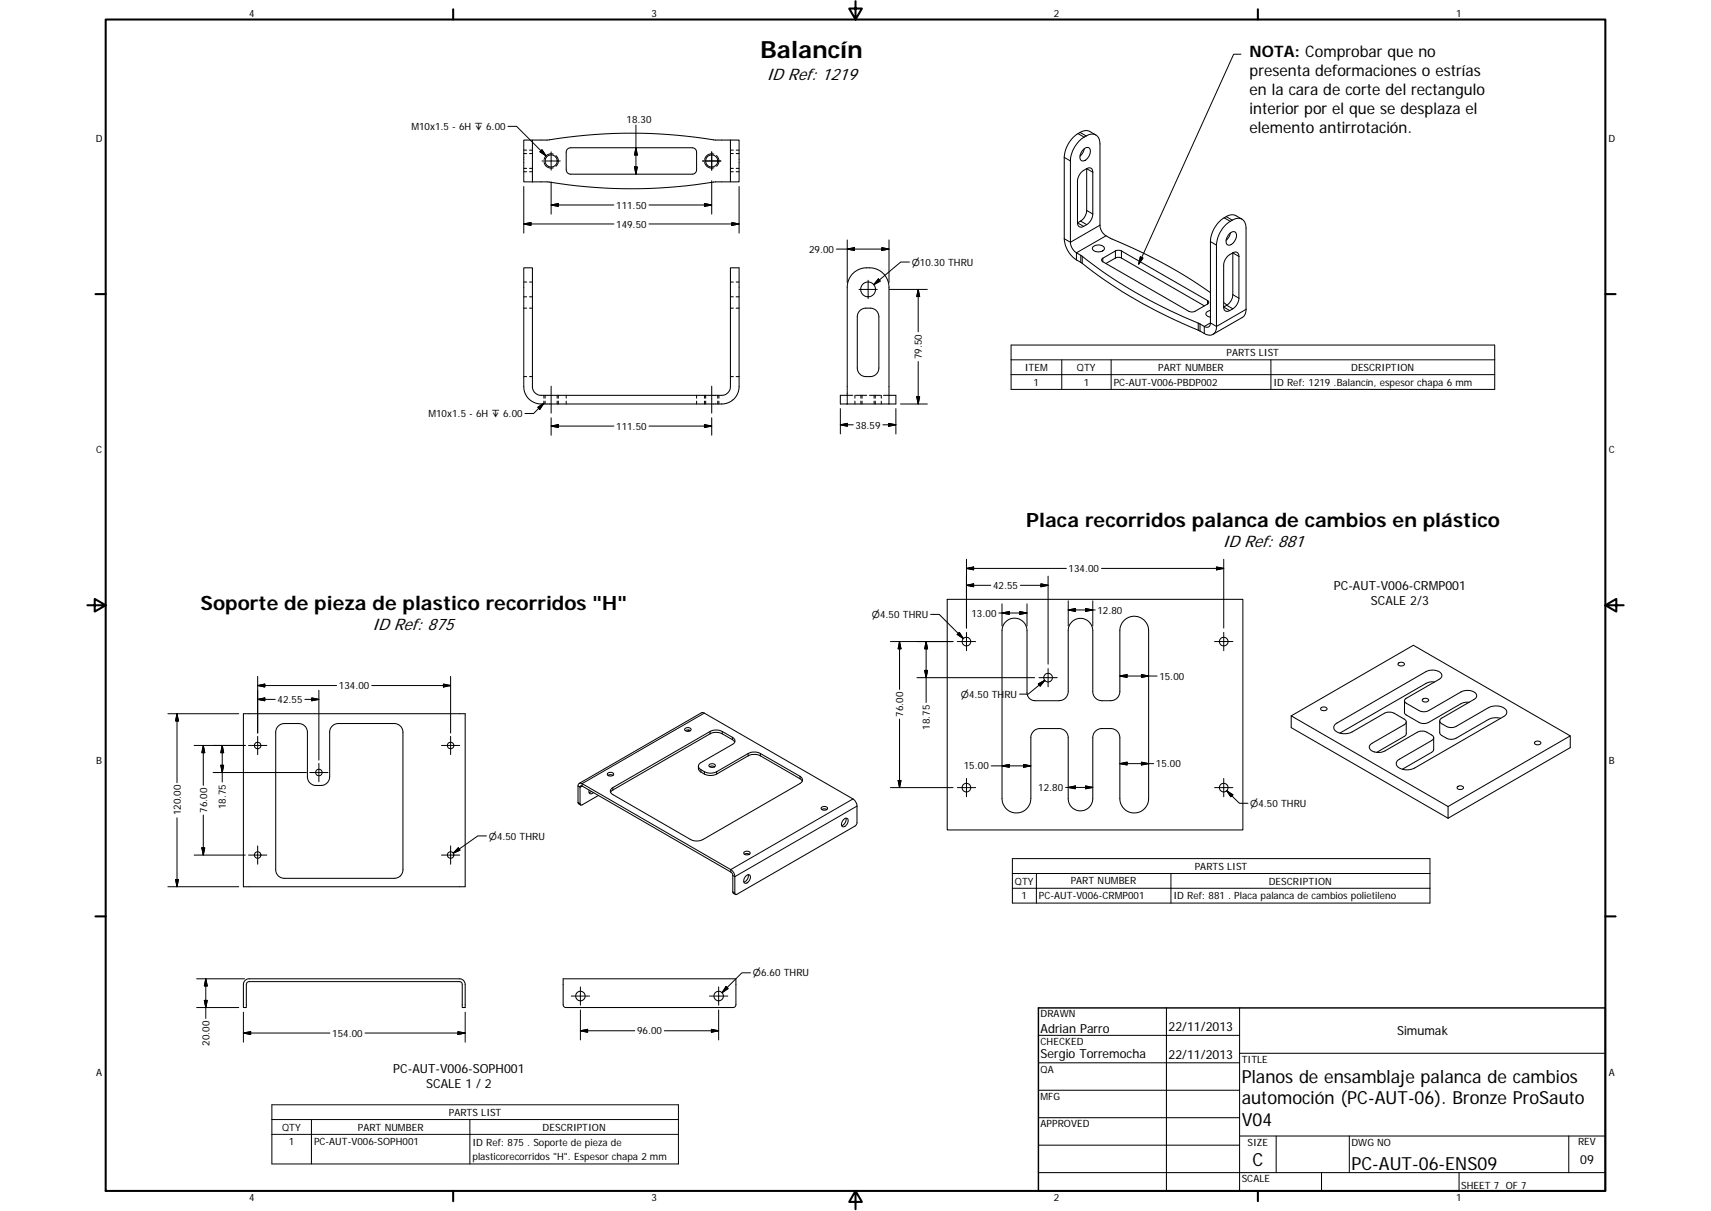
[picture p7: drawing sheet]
<svg xmlns="http://www.w3.org/2000/svg" width="594mm" height="420mm" viewBox="0 0 594 420" stroke-linecap="round" stroke-linejoin="round" font-family="sans-serif">
<g fill="none" stroke="#000" stroke-width=".36">
<path d="M181.9 53.3h1M181.9 58.4h1M181.9 52.1h1M181.9 59.6h1M181.9 48.6h3v14.5h-3zM183.9 53.3h1M183.9 58.4h1M183.9 52.1h1M183.9 59.6h1M184.9 48.6h5a180.5 180.5 0 0 1 58.6 0h5.1M197.1 51.7l1-.4h42.3a1.52 1.52 0 0 1 1.5 1.5v6.1a1.56 1.56 0 0 1-1.5 1.5h-42.3a1.6 1.6 0 0 1-1.5-1.5v-6.1zM253.6 53.3h1"/>
<path d="M253.6 58.4h1M253.6 52.1h1M253.6 59.6h1M253.6 48.6h3v14.5h-3zM255.6 53.3h1M255.6 58.4h1M255.6 52.1h1M255.6 59.6h1M376.4 51.7a1.31 1.31 0 0 1 1.8-.3 1.31 1.31 0 0 1 .3 1.8 2.87 2.87 0 0 1-3 2.5 2.88 2.88 0 0 1 .9-4zM376.5 51.6a4.2 4.2 0 0 1-1.5 2.6M377.3 58.5l-2.1 1.5-1.1 2.5v14.8M377.3 58.5a1.28 1.28 0 0 1 1.5-.1 1.28 1.28 0 0 1 .6 1.4v14.8l-.8 2.1-1 1-1.3 .8a1.32 1.32 0 0 1-1.6 .2 1.32 1.32 0 0 1-.6-1.4"/>
<path d="M377.3 58.5l-.1 15.2-.9 2.1-2.2 1.5M380.5 46.8l-2.1-1.2a4.6 4.6 0 0 0-5 1.3 10.8 10.8 0 0 0-3.9 7.7v28.2a9.5 9.5 0 0 0 4.3 7.4l1.5 .8a170.4 170.4 0 0 0 41.4 23.9l1.4 .8a2.58 2.58 0 0 0 3 .3 2.58 2.58 0 0 0 1.3-2.7v-28.3a9.9 9.9 0 0 1 7.6-9.3 2.94 2.94 0 0 1 2.6 3.4v28.2a3.1 3.1 0 0 1-1.2 2.8l-10.3 5.9M253.6 63.1h-1.8a37.4 37.4 0 0 0-10.4 1 178.7 178.7 0 0 1-51.5-1h-5M431.2 76.1l-2.1-1.3a4.6 4.6 0 0 0-4.9 1.4 10.7 10.7 0 0 0-3.9 7.6v28.2a1.3 1.3 0 0 1-.7 1.4 1.3 1.3 0 0 1-1.5-.1l-1.4-.9a169.5 169.5 0 0 1-41.4-23.8l-2.3-1.5-.9-1.3-.4-1.4v-28.6a10 10 0 0 1 7.6-9.3 2.97 2.97 0 0 1 2.6 3.4v28.6l1.1 2.4 .7 .7 1.8 1.1a179.4 179.4 0 0 1 34.8 18.8M181.9 97.9h1M181.9 92.9h3v41.3a3 3 0 0 0 3 3h62.7a3 3 0 0 0 3-3v-41.3h3v41.3a6 6 0 0 1-6 6h-62.7a6 6 0 0 1-6-6zM183.9 97.9h1M253.6 97.9h1M255.6 97.9h1M295.9 95.1a7.4 7.4 0 0 1 7.9-1.9 7.4 7.4 0 0 1 4.9 6.5v40.5h-14.5v-40.5a6.9 6.9 0 0 1 1.7-4.6zM379.6 85.6a2.65 2.65 0 0 1 3.9 .5 2.47 2.47 0 0 1-4.1 .5l-.1-.4zM382.7 89.7l4.8-2.7h1.7l30.1 17.3a.65 .65 0 0 1 .4 .6 .65 .65 0 0 1-.4 .6l-4.6 2.6-.9 .2-1-.3-29.9-17.2-.4-.4z"/>
<path d="M384 91.4l3.5-2h1.7l29 16.7M426.8 81.2a1.33 1.33 0 0 1 1.2-.8 1.33 1.33 0 0 1 1.3 .8 3.4 3.4 0 0 1-2.8 3.8 2.13 2.13 0 0 1-.1-3.2zM427.2 80.8a4.2 4.2 0 0 1-1.5 2.6M428 87.7a1.29 1.29 0 0 1 1.5-.1 1.29 1.29 0 0 1 .7 1.4l-.1 15.1-1.2 2.4-1.9 1.3a1.28 1.28 0 0 1-1.5 .1 1.28 1.28 0 0 1-.6-1.4M428 87.7l-1.8 1.3-.9 1.3-.4 1v15.2M428 87.7v15.2l-.6 1.5-.6 .9-1.9 1.2M181.9 103h1M181.9 106.9h1M183.9 103h1M183.9 106.9h1M253.6 106.9h1M253.6 103h1"/>
<path d="M255.6 106.9h1M255.6 103h1M298.3 108.1l1.6-1.1 2.3-.1a3 3 0 0 1 3 3v17.8a3 3 0 0 1-3 3h-1.5a3 3 0 0 1-3-3v-17.8zM420.3 107.7a1.2 1.2 0 0 0-1.3 .5 1.2 1.2 0 0 0-.1 1.3l1.4 .6M424.9 105l1.1 .9M181.9 130.7h1M183.9 130.7h1M189.3 137.2v1M189.3 139.2v1M193.5 137.2v1M193.5 139.2v1M196.6 137.2v1"/>
<path d="M196.6 139.2v1M241.9 137.2v1M241.9 139.2v1M245 137.2v1M245 139.2v1M249.2 137.2v1M249.2 139.2v1M253.6 130.7h1M255.6 130.7h1M296.1 137.2h-4.3v3h2.4M296.8 137.2v1M296.8 139.2v1"/>
<path d="M297 137.2h3.9M299.3 137.2v1M299.3 139.2v1M301.9 137.2h3.9M303.5 137.2v1M303.5 139.2v1M306 137.2v1M306 139.2v1M306.7 137.2h4.4v3h-2.4M328.9 207.9h102.6v80.1h-102.6zM348.9 216a4.3 4.3 0 0 1 4.8-1.3 4.3 4.3 0 0 1 2.9 4.1v21.5a2.76 2.76 0 0 0 2.8 2.8h8.3a3.3 3.3 0 0 0 3.2-3.2v-21.1a4.3 4.3 0 0 1 4.3-4.3 4.3 4.3 0 0 1 4.2 4.3v21.1a3.2 3.2 0 0 0 3.2 3.2h3a3.2 3.2 0 0 0 3.2-3.2v-21.1a5 5 0 0 1 5-5 5 5 0 0 1 5 5v58.3a5 5 0 0 1-5 5 5 5 0 0 1-5-5v-21.2a3.2 3.2 0 0 0-3.2-3.1h-3a3.1 3.1 0 0 0-3.2 3.1v21.2a4.3 4.3 0 0 1-4.2 4.2 4.3 4.3 0 0 1-4.3-4.2v-21.2a3.2 3.2 0 0 0-3.2-3.1h-6.6a3.2 3.2 0 0 0-3.2 3.1v21.2a5 5 0 0 1-5 5 5 5 0 0 1-5-5v-58.3l.3-1.5zM485.6 230.1a1.24 1.24 0 0 1 2 .4 1.2 1.2 0 0 1-1.2 .6 1.2 1.2 0 0 1-.9-.9z"/>
<path d="M498.1 236.6h-1.2l-1.5 .4-30.2 17.4M84.5 247.6h77v60.1h-77zM96.6 251.9l1.8-.8 5.3-.1a3 3 0 0 1 3 3v15.5a3 3 0 0 0 3 3h1.8a3 3 0 0 0 3-3v-15.5a3 3 0 0 1 2.9-3h19.5a3 3 0 0 1 3 3v47.8a3 3 0 0 1-3 2.9h-38.2a2.96 2.96 0 0 1-3-2.9v-47.8l.3-1.1zM237.8 252.8a1.19 1.19 0 0 1 1.2-.4 1.19 1.19 0 0 1 .9 .9 1.29 1.29 0 0 1-2.2-.3zM238 253.5l.6-.2 1.1 .2M239.2 253.3l-.4 .5M255.1 257.5l-.8-.9-4.2-2.3-1.5-.2-1.8 .3-34 19.7-.8 .8M448.3 248.4l42.4-24.5 54.5 31.4-42.4 24.5M448.3 248.4v4.1l54.5 31.4M448.3 248.4l54.5 31.4M458.7 245.6a1.14 1.14 0 0 1 1.2-.4 1.14 1.14 0 0 1 .8 1l-.6 .3a.9 .9 0 0 1-1 .1 .9 .9 0 0 1-.4-1zM463.6 251.3l31.5-18.3a4.2 4.2 0 0 1 5.5 1v.8l-.9 .9-11.4 6.6a.91 .91 0 0 0-.6 .8 .91 .91 0 0 0 .6 .9l4.7 2.7a3.7 3.7 0 0 0 3.1-.2l11.2-6.4a4.2 4.2 0 0 1 5.4 1l-.1 .7-.5 .7-11.5 6.7a1.03 1.03 0 0 0-.7 .9 1.03 1.03 0 0 0 .7 1l1.9 1.1a3.7 3.7 0 0 0 3.1-.2l11.2-6.4a5 5 0 0 1 6.3 1 1.62 1.62 0 0 1-1 2l-30.9 17.9a5 5 0 0 1-6.3-1.1 1.69 1.69 0 0 1 1-2l11.2-6.5a1.02 1.02 0 0 0 .7-.9 1.02 1.02 0 0 0-.7-1l-1.7-.9a3.7 3.7 0 0 0-3.3 0l-11.2 6.4a4.2 4.2 0 0 1-5.4-1v-.7l.9-.9 11.2-6.5a1.03 1.03 0 0 0 .7-.9 1.03 1.03 0 0 0-.7-1l-4.1-2.3-1.9-.1-12.1 6.8a5 5 0 0 1-6.3-1l-.1-.8z"/>
<path d="M487.7 243.1l.1 4.5 4.9 3a3.9 3.9 0 0 0 3.4 0l11.2-6.4 1.3-.5 1.5-.1M488.3 250.5v4.1l-.3 .6-10 5.8M494 242.6a1.25 1.25 0 0 1 2 .5 1.22 1.22 0 0 1-1.2 .5 1.22 1.22 0 0 1-.9-.9zM497.8 256v4l-.3 .7-10.6 6.2M521.1 249.2a5.8 5.8 0 0 0-4.3 .4l-11.2 6.5a3.7 3.7 0 0 1-3.4 0l-2.2-1.5-.1-4.5M532.9 257.4a1.25 1.25 0 0 1 2.1 .5 1.2 1.2 0 0 1-1.2 .6 1.2 1.2 0 0 1-1-.9zM545.2 255.3v4.1l-42.4 24.5M201.1 271.8l42.8-24.6 52.5 30.2a3 3 0 0 1 1.2 2.3v5.9l-.7 1-41.3 23.8-.5-.5v-5.7a3 3 0 0 0-1.4-2.5l-51.6-29.8a.87 .87 0 0 0-1-.1 .87 .87 0 0 0-.4 .9v5.7l.1 .4 .8 .5M204.5 274.1a.87 .87 0 0 0 .3 1.3 .87 .87 0 0 0 1.3-.4M205.3 274.6l-.8 .4M207.8 276l-5.7 3.3-.6-.1-.1-6.1 .4-.5 52.1 30 .5 1 .1 6.2 .8 .5M210.9 268.3l.2-.1a1.14 1.14 0 0 1 1.9 .6l-.1 .1a1.26 1.26 0 0 1-2-.4z"/>
<path d="M211.1 269l.9-.2 .8 .2M212.3 273.6l34.5-20 1.5-.3 1.5 .1 4.5 2.4a1.29 1.29 0 0 1 .9 1.2 1.29 1.29 0 0 1-.9 1.3l-10.9 6.3a1.3 1.3 0 0 0-.9 1.2 1.3 1.3 0 0 0 .9 1.2l2.2 1.1 1.5 .1 1.1-.2 11.6-6.6 1.3-.4 1.2-.1 1.7 .5 13.8 7.9a1.33 1.33 0 0 1 .8 1.3 1.33 1.33 0 0 1-.8 1.2l-33.8 19.5-1.7 .5-1.2-.1-1.3-.4-27-15.6a1.22 1.22 0 0 1-.5-2.1zM242.5 265.8v1.1l.9 1 1.8 .9 2.3 .2 1.3-.4 11.3-6.5 1-.3h1.6l1.3 .4 13.8 8 .8 .8M246.2 265.3l.2-.1a1.14 1.14 0 0 1 1.1-.3 1.14 1.14 0 0 1 .8 .9 1.28 1.28 0 0 1-2.1-.3zM246.4 266l.8-.2 .9 .2M502.8 279.8v4.1M506.1 272.9a1.25 1.25 0 0 1 2 .5 1.33 1.33 0 0 1-2.2-.2zM258.3 295.7l.2-.1a1.15 1.15 0 0 1 1.9 .6 1.29 1.29 0 0 1-2.2-.4zM258.5 296.4l.8-.3 .9 .3M285.2 280.2a1.32 1.32 0 0 1 2.1 .3 1.24 1.24 0 0 1-1.1 .6 1.24 1.24 0 0 1-1.1-.8zM285.3 280.9l.9-.3 .9 .3M293 284.3a.88 .88 0 0 1 1.3-.3 .88 .88 0 0 1 .1 1.3 1.37 1.37 0 0 1-2.1 1.3 2.13 2.13 0 0 1 .7-2.3z"/>
<path d="M293.7 283.9a2.3 2.3 0 0 1-1.5 2.5M259.1 303.9a.88 .88 0 0 1 1.2-.3 .88 .88 0 0 1 .1 1.3 1.38 1.38 0 0 1-2.1 1.2 2.29 2.29 0 0 1 .8-2.2zM259.8 303.5a2.27 2.27 0 0 1-1.5 2.6M195.5 339.6h60v9.2l-.4 .6-.6 .2-58.2-.1-.6-.3-.2-.6zM85.2 340l1.3-.4h73a1.93 1.93 0 0 1 2 2v8h-1v-8l-.2-.6-.8-.4h-73l-.8 .4-.2 .6v8h-1v-8.4zM360.5 359.2h69.9M405 349.7v63.5M430.4 349.7v63.5M360.5 368.7h69.9M360.5 378.3h69.9M430.4 365.4h127M360.5 387.8h69.9"/>
<path d="M360.5 397.3h69.9M430.4 394.1h127M443.1 394.1v12.7M468.5 394.1v12.7M544.7 394.1v12.7M360.5 406.8h196.9M458.8 406.8v6.4M506.6 406.8v6.4"/>
<circle cx="191.4" cy="55.8" r="2.09"/>
<circle cx="247.1" cy="55.8" r="2.09"/>
<circle cx="301.4" cy="100.4" r="2.57"/>
<circle cx="335.6" cy="222.6" r="1.5"/>
<circle cx="363.9" cy="235.1" r="1.5"/>
<circle cx="424.9" cy="222.6" r="1.5"/>
<circle cx="89.5" cy="258.6" r="1.13"/>
<circle cx="156.5" cy="258.6" r="1.13"/>
<circle cx="110.7" cy="268" r="1.13"/>
<circle cx="335.6" cy="273.3" r="1.49"/>
<circle cx="424.9" cy="273.3" r="1.49"/>
<circle cx="89.5" cy="296.7" r="1.13"/>
<circle cx="156.5" cy="296.7" r="1.12"/>
<circle cx="201.5" cy="345.6" r="1.65"/>
<circle cx="249.5" cy="345.6" r="1.65"/>
</g>
<g fill="none" stroke="#000" stroke-width=".35">
<path d="M430.9 18.8h-2.6l-33 72.8M176.4 43.8h3l10.2 10.3M188.2 55.9h6.3M188.2 51.9l1.4 2.2-2.1-1.4zM188.9 56.4a2.49 2.49 0 0 0 3.2 1.8M191.4 52.7v6.3M192.1 53.5a2.45 2.45 0 0 0-3.2 1.8M193 54a2.43 2.43 0 0 1 0 3.7M220.3 57.9h1l-.5 2.5zM220.8 43.4v17M220.8 51.3l.5 2.5h-1zM243.9 55.9h6.4"/>
<path d="M244.7 56.4a2.49 2.49 0 0 0 3.2 1.8M247.1 52.7v6.3M247.9 53.5a2.45 2.45 0 0 0-3.2 1.8M248.8 54a2.43 2.43 0 0 1 0 3.7M369.5 54.6l2.2 1.2M374.3 46.4l2.1 1.2M375 46l2.1 1.2M377.3 58.5l2.1 1.3M181.9 64.7v16.2M181.9 77.7l2.5-.5v1zM181.9 77.7h31.2M191.4 63.1v11.2"/>
<path d="M191.4 71.1l2.5-.5v1zM213.1 71.1h-21.7M225.3 71.1h21.8M225.3 77.7h31.3M244.6 70.6l2.5 .5-2.5 .5zM247.1 62.7v11.6M254.1 77.2l2.5 .5-2.5 .5zM256.6 64.7v16.2M374.1 77.3l2.2 1.2M375.2 76.7l2.1 1.2M377.3 73l2.1 1.3M381.9 78.1l-10.2 6-2.2-1.3"/>
<path d="M425 75.6l2.2 1.2M425.8 75.2l2.1 1.2M290.4 86.4h18.3M294.2 83.2v14.9M294.2 86.4l2.5-.5v1zM301.4 97.2v6.4M305 96.8l.6 .7-2.2 1.3zM306.2 85.9l2.5 .5-2.5 .5zM308.7 83.2v14.9M315.8 90.9h-3l-9.4 7.9M375.3 88.6v2.4M375.8 88.9v2.5"/>
<path d="M382.9 89.6v1.2M384 81.8l-10.2 5.9v2.5M387.3 87.1v2.4M389.4 87.1v2.4M395.9 89.1l.9 .5-1.5 2zM420.3 83.8l2.1 1.2M428 87.7l2.2 1.3M298.3 100.4h6.3M308.8 100.4h13.2M318.8 100.4v14.7M318.8 100.4l.5 2.5h-1zM351.1 119.7h167.9v15.4h-167.9z"/>
<path d="M416 112.1v2.5M416.7 112.4v2.5M419.3 104.3v1.2M424.9 106.5l2.1 1.3M425.9 105.9l2.1 1.2M428 102.2l2.2 1.3M432.6 107.3l-10.2 6-2.1-1.3-2.2 1.3v2.4M188.8 139.9l-3.5 3.6h-3M188.8 137.2v1M188.8 139.2v1M191.4 134v9.3M193.9 137.2v1"/>
<path d="M193.9 139.2v1M244.6 137.2v1M244.6 139.2v1M247.1 134v9.3M249.6 137.2v1M249.6 139.2v1M298.9 137.2v1M298.9 139.2v1M303.9 137.2v1M303.9 139.2v1M318.3 137.7h1l-.5 2.5zM318.8 125.4v14.8"/>
<path d="M351.1 124.8h167.9M351.1 130h167.9M368.7 124.8v10.3M385.8 124.8v10.3M441.3 124.8v10.3M186.7 141.3l2.1-1.4-1.4 2.1zM191.4 144.9v6.1M191.4 147.8l2.5-.5v1zM191.4 147.8h21.7M225.3 147.8h21.8M244.6 147.3l2.5 .5-2.5 .5zM247.1 144.9v6.1"/>
<path d="M291.8 141.8v8.8M291.8 147.4l2.5-.5v1zM291.8 147.4h4.5M306.6 147.4h4.5M308.6 146.9l2.5 .5-2.5 .5zM311.1 141.8v8.8M312.6 140.2h9.4M335.6 194v23.9M335.6 197.2l2.4-.5v1zM335.6 197.2h34.7M363.9 199.9v30.5M382.5 197.2h42.4"/>
<path d="M422.4 196.7l2.5 .5-2.5 .5zM424.9 194v23.9M323.1 213.2h3l8.4 8.4M335.6 219.4v6.4M335.6 203.1l2.4-.5v1zM335.6 203.1h8.4M346.8 212.7h9.8M347.9 209.5v7.7M347.9 212.7l2.5-.5v1zM354.1 212.2l2.5 .5-2.5 .5zM354.3 203.1h9.6M356.6 209.5v7.7"/>
<path d="M361.4 202.6l2.5 .5-2.5 .5zM370.9 208.4v8.8M370.9 211.6l2.5-.5v1zM370.9 211.6h9.4M376.9 211.1l2.5 .5-2.5 .5zM379.4 208.4v8.8M424.9 219.4v6.4M89.5 234.7v19.6M89.5 237.8l2.4-.5v1.1zM89.5 237.8h27.4M110.7 239.5v24.2M129.1 237.8h27.4"/>
<path d="M154 237.3l2.5 .5-2.5 .6zM156.5 234.7v19.6M309.2 222.6h21.7M312.3 222.6v16.6M312.3 222.6l.5 2.5h-1zM318.4 235.1h40.8M321 232.6h1.1l-.5 2.5zM321.6 222.6v21.1M321.6 222.6l.5 2.5h-1.1zM332.4 220.1l.7-.7 1.4 2.2zM332.4 222.6h6.3M360.5 237.3l2.3-1.2-1.6 1.9z"/>
<path d="M360.7 235.1h6.4M362.8 236.1l-5.8 4.7h-3M363.9 231.9v6.4M388.8 234.5l2.5-.5v1zM388.8 234.5h13M396.3 234l2.5 .5-2.5 .5zM421.7 222.6h6.4M58.3 247.6h24.6M61.5 247.6l.4 2.5h-.9zM61.5 247.6v24M67.4 258.6h17.8M70.6 258.6v13.9"/>
<path d="M70.6 258.6l.5 2.6h-1zM77.2 258.6v12.7M77.2 258.6l.5 2.6h-1zM86.3 258.6h6.3M89.5 242.7l2.4-.6v1zM89.5 255.5v6.3M95.6 242.7h-6.1M105.8 242.7h4.9M108.2 242.1l2.5 .6-2.5 .4zM153.3 258.6h6.3M156.5 255.5v6.3M244.5 247.4l-42.4 24.5v.8l-.7 .4-.7-.4"/>
<path d="M246.5 253.8v.8M250.8 253.8v.8M254.3 255.8v.8M312.3 249.5v23.8M74 268h32.4M76.7 265.5h1l-.5 2.5zM107.5 268h6.4M110.7 264.9v6.3M200.7 278.4l.7 .4M212.8 273.3v.8M243.4 267v.9M244.6 267.8v.8"/>
<path d="M248.8 267.8v.8M259.8 261.4v.8M264 261.4v.8M277.8 269.3v.9M296.2 277.2l-42.5 24.5v.8M297.6 279.7l-42.5 24.5-.7-.5M309.2 273.3h21.7M311.8 270.8h1l-.5 2.5zM332.4 273.3h6.3M335.6 270.1v6.3M344.1 265.7h13.8M347.9 265.7l2.5-.5v1z"/>
<path d="M355.4 265.2l2.5 .5-2.5 .5zM370 273.2h9.4M370.9 273.2l2.5-.5v1zM376.9 272.7l2.5 .5-2.5 .5zM388.8 264.9l2.5-.5v1zM388.8 264.9h11.8M396.3 264.4l2.5 .5-2.5 .5zM421.7 273.3h6.4M424.9 270.1v6.3M425.9 274.3l4.4 4.4h3M425.9 274.3l2.2 1.5-.8 .6zM61.5 283.7v24"/>
<path d="M67.4 296.7h17.8M70.1 294.2h1l-.5 2.5zM70.6 282.8v13.9M86.3 296.7h6.3M89.5 293.5v6.3M153.3 296.7h6.3M156.5 293.5v6.3M159.1 294.2l.6 .8-2.3 1zM168.9 290h-3l-8.5 6M351.5 297.9h145v15.4h-145zM58.3 307.7h24.6M61 305.1h.9l-.4 2.6z"/>
<path d="M254.4 309.5l.7 .4M351.5 303.1h145M351.5 308.2h145M359.8 303.1v10.2M406.6 303.1v10.2M68.3 339.6h16.6M71.5 339.6v13.8M71.5 339.6l.5 2.5h-1.1zM260.6 337.5h-3l-6.9 6.9M68.3 349.6h14.6M70.9 347.1h1.1l-.5 2.5zM84.5 358.4h30"/>
<path d="M84.5 358.4l2.5-.5v1zM84.5 351.2v10.4M126.7 358.4h34.8M159 357.9l2.5 .5-2.5 .5zM161.5 351.2v10.4M198.3 345.6h6.4M201.5 342.4v6.4M201.5 357.6l2.5-.5v1zM201.5 357.6h18.9M201.5 350.4v10.4M230.7 357.6h18.8M246.4 345.6h6.3"/>
<path d="M247 357.1l2.5 .5-2.5 .5zM249.5 342.4v6.4M249.5 350.4v10.4M252.1 342.3l.7 .7-2.1 1.4zM94.4 383.3h141.2v20.5h-141.2zM94.4 388.4h141.2M94.4 393.6h141.2M108.1 388.4v15.4M163.1 388.4v15.4"/>
</g>
<g fill="none" stroke="#000" stroke-width=".71">
<path d="M36.7 6.8h520.7v406.4h-520.7zM157.3 3.2v3.6M297 .4v6.4l-2.2-3.8h4.5l-2.3 3.8M436.7 3.2v3.6M33.1 102h3.6M557.4 102h3.6M30.3 210h6.4l-3.8-2.2v4.4l3.8-2.2M557.4 210l3.8 2.2v-4.4l-3.8 2.2h6.3M33.1 317.9h3.6M557.4 317.9h3.6M157.3 413.2v3.6M297 413.2l2.3 3.8h-4.5l2.2-3.8v6.3"/>
<path d="M436.7 413.2v3.6"/>
</g>
<path d="M360.5 349.7h196.9v63.5h-196.9z" fill="none" stroke="#000" stroke-width=".51"/>
<g fill="#000" stroke="#000" stroke-width=".35">
<path d="M188.2 51.9l1.4 2.2-2.1-1.4zM220.3 57.9h1l-.5 2.5zM220.8 51.3l.5 2.5h-1zM181.9 77.7l2.5-.5v1zM191.4 71.1l2.5-.5v1zM244.6 70.6l2.5 .5-2.5 .5zM254.1 77.2l2.5 .5-2.5 .5zM294.2 86.4l2.5-.5v1zM305 96.8l.6 .7-2.2 1.3zM306.2 85.9l2.5 .5-2.5 .5zM395.9 89.1l.9 .5-1.5 2zM318.8 100.4l.5 2.5h-1z"/>
<path d="M318.3 137.7h1l-.5 2.5zM186.7 141.3l2.1-1.4-1.4 2.1zM191.4 147.8l2.5-.5v1zM244.6 147.3l2.5 .5-2.5 .5zM291.8 147.4l2.5-.5v1zM308.6 146.9l2.5 .5-2.5 .5zM335.6 197.2l2.4-.5v1zM422.4 196.7l2.5 .5-2.5 .5zM335.6 203.1l2.4-.5v1zM347.9 212.7l2.5-.5v1zM354.1 212.2l2.5 .5-2.5 .5zM361.4 202.6l2.5 .5-2.5 .5z"/>
<path d="M370.9 211.6l2.5-.5v1zM376.9 211.1l2.5 .5-2.5 .5zM89.5 237.8l2.4-.5v1.1zM154 237.3l2.5 .5-2.5 .6zM312.3 222.6l.5 2.5h-1zM321 232.6h1.1l-.5 2.5zM321.6 222.6l.5 2.5h-1.1zM332.4 220.1l.7-.7 1.4 2.2zM360.5 237.3l2.3-1.2-1.6 1.9zM388.8 234.5l2.5-.5v1zM396.3 234l2.5 .5-2.5 .5zM61.5 247.6l.4 2.5h-.9z"/>
<path d="M89.5 242.7l2.4-.6v1zM108.2 242.1l2.5 .6-2.5 .4zM70.6 258.6l.5 2.6h-1zM76.7 265.5h1l-.5 2.5zM77.2 258.6l.5 2.6h-1zM311.8 270.8h1l-.5 2.5zM347.9 265.7l2.5-.5v1zM355.4 265.2l2.5 .5-2.5 .5zM370.9 273.2l2.5-.5v1zM376.9 272.7l2.5 .5-2.5 .5zM388.8 264.9l2.5-.5v1zM396.3 264.4l2.5 .5-2.5 .5z"/>
<path d="M425.9 274.3l2.2 1.5-.8 .6zM70.1 294.2h1l-.5 2.5zM159.1 294.2l.6 .8-2.3 1zM61 305.1h.9l-.4 2.6zM70.9 347.1h1.1l-.5 2.5zM71.5 339.6l.5 2.5h-1.1zM84.5 358.4l2.5-.5v1zM159 357.9l2.5 .5-2.5 .5zM201.5 357.6l2.5-.5v1zM247 357.1l2.5 .5-2.5 .5zM252.1 342.3l.7 .7-2.1 1.4z"/>
</g>
<text font-size="8.2" x="264.1" y="20.3">Balancín</text>
<g font-size="6.9">
<text x="356.3" y="182.9">Placa recorridos palanca de cambios en plástico</text>
<text x="69.6" y="211.6">Soporte de pieza de plastico recorridos &quot;H&quot;</text>
</g>
<g font-size="6.3">
<text x="431.1" y="375.7">Planos de ensamblaje palanca de cambios</text>
<text x="431.1" y="383.2">automoción (PC-AUT-06). Bronze ProSauto</text>
<text x="431.1" y="390.7">V04</text>
<text x="434.8" y="404.7">C</text>
<text x="469.2" y="406">PC-AUT-06-ENS09</text>
</g>
<g font-size="5.8">
<text x="266.1" y="27.6">ID Ref: 1219</text>
<text x="424.5" y="189.8">ID Ref: 881</text>
<text x="129.2" y="218.6">ID Ref: 875</text>
</g>
<g font-size="5.5">
<text x="433.9" y="19.9">NOTA: Comprobar que no</text>
<text x="433.9" y="26.5">presenta deformaciones o estrías</text>
<text x="433.9" y="33.1">en la cara de corte del rectangulo</text>
<text x="433.9" y="39.6">interior por el que se desplaza el</text>
<text x="433.9" y="46.2">elemento antirrotación.</text>
</g>
<g font-size="4.4">
<text x="463.1" y="204.6">PC-AUT-V006-CRMP001</text>
<text x="476" y="209.9">SCALE 2/3</text>
<text x="361.3" y="358.4">Adrian Parro</text>
<text x="405.8" y="357.8">22/11/2013</text>
<text x="485.1" y="359.2">Simumak</text>
<text x="361.3" y="367.1">Sergio Torremocha</text>
<text x="405.8" y="367.3">22/11/2013</text>
<text x="136.6" y="372.2">PC-AUT-V006-SOPH001</text>
<text x="147.9" y="377.4">SCALE 1 / 2</text>
<text x="548.7" y="404">09</text>
</g>
<g font-size="3.5">
<text x="86.6" y="5.8">4</text>
<text x="226.3" y="5.8">3</text>
<text x="365.9" y="5.8">2</text>
<text x="505.6" y="5.8">1</text>
<text x="142.8" y="45.1">M10x1.5 - 6H ↧ 6.00</text>
<text x="217.5" y="42.6">18.30</text>
<text x="33.2" y="49.4">D</text>
<text x="558.5" y="49.4">D</text>
<text x="213.9" y="72.4">111.50</text>
<text x="213.9" y="79">149.50</text>
<text x="280.9" y="87.7">29.00</text>
<text x="320" y="124.7" transform="rotate(-90 320 124.7)">79.50</text>
<text x="425.9" y="123.6">PARTS LIST</text>
<text x="355.8" y="128.7">ITEM</text>
<text x="373.9" y="128.7">QTY</text>
<text x="402.1" y="128.7">PART NUMBER</text>
<text x="469.2" y="128.7">DESCRIPTION</text>
<text x="358.9" y="133.8">1</text>
<text x="376.3" y="133.8">1</text>
<text x="386.7" y="133.9">PC-AUT-V006-PBDP002</text>
<text x="442.1" y="134">ID Ref: 1219 .Balancín, espesor chapa 6 mm</text>
<text x="148.8" y="144.8">M10x1.5 - 6H ↧ 6.00</text>
<text x="213.9" y="149.1">111.50</text>
<text x="297" y="148.7">38.59</text>
<text x="33.4" y="157.3">C</text>
<text x="558.6" y="157.3">C</text>
<text x="371" y="198.5">134.00</text>
<text x="344.8" y="204.3">42.55</text>
<text x="337.3" y="213.9">13.00</text>
<text x="381.1" y="212.9">12.80</text>
<text x="117.7" y="239.1">134.00</text>
<text x="402.5" y="235.8">15.00</text>
<text x="96.4" y="243.9">42.55</text>
<text x="313.6" y="248.7" transform="rotate(-90 313.6 248.7)">76.00</text>
<text x="322.8" y="253.2" transform="rotate(-90 322.8 253.2)">18.75</text>
<text x="33.4" y="265.2">B</text>
<text x="334.6" y="267">15.00</text>
<text x="401.4" y="266.2">15.00</text>
<text x="558.6" y="265.2">B</text>
<text x="360.5" y="274.4">12.80</text>
<text x="71.9" y="282" transform="rotate(-90 71.9 282)">76.00</text>
<text x="78.4" y="280.8" transform="rotate(-90 78.4 280.8)">18.75</text>
<text x="62.7" y="282.9" transform="rotate(-90 62.7 282.9)">120.00</text>
<text x="414.8" y="301.8">PARTS LIST</text>
<text x="352.4" y="306.9">QTY</text>
<text x="354.7" y="312">1</text>
<text x="371.8" y="306.9">PART NUMBER</text>
<text x="440.6" y="306.9">DESCRIPTION</text>
<text x="360.7" y="312">PC-AUT-V006-CRMP001</text>
<text x="407.5" y="312.1">ID Ref: 881 . Placa palanca de cambios polietileno</text>
<text x="361.3" y="353">DRAWN</text>
<text x="115.4" y="359.7">154.00</text>
<text x="221.2" y="358.9">96.00</text>
<text x="72.7" y="362.8" transform="rotate(-90 72.7 362.8)">20.00</text>
<text x="361.3" y="362.5">CHECKED</text>
<text x="431.1" y="368.7">TITLE</text>
<text x="33.4" y="373.2">A</text>
<text x="361.3" y="372.1">QA</text>
<text x="558.6" y="373.2">A</text>
<text x="361.3" y="381.6">MFG</text>
<text x="155.9" y="387.1">PARTS LIST</text>
<text x="98" y="392.3">QTY</text>
<text x="124.2" y="392.2">PART NUMBER</text>
<text x="188.4" y="392.3">DESCRIPTION</text>
<text x="361.3" y="391.2">APPROVED</text>
<text x="100.3" y="397.4">1</text>
<text x="109" y="397.4">PC-AUT-V006-SOPH001</text>
<text x="164" y="397.4">ID Ref: 875 . Soporte de pieza de</text>
<text x="433.2" y="397.5">SIZE</text>
<text x="469.2" y="397.5">DWG NO</text>
<text x="547.9" y="397.4">REV</text>
<text x="164" y="402.6">plasticorecorridos &quot;H&quot;. Espesor chapa 2 mm</text>
<text x="431.1" y="410.2">SCALE</text>
<text x="507.3" y="412.4">SHEET 7 OF 7</text>
<text x="86.6" y="416.7">4</text>
<text x="226.3" y="416.7">3</text>
<text x="365.9" y="416.7">2</text>
<text x="505.6" y="416.7">1</text>
</g>
<g font-size="3.3">
<text x="316.5" y="92.2">⌀10.30 THRU</text>
<text x="302.7" y="214.4">⌀4.50 THRU</text>
<text x="333.6" y="242.1">⌀4.50 THRU</text>
<text x="434.1" y="280">⌀4.50 THRU</text>
<text x="169.7" y="291.3">⌀4.50 THRU</text>
<text x="261.4" y="338.8">⌀6.60 THRU</text>
</g>
</svg>
